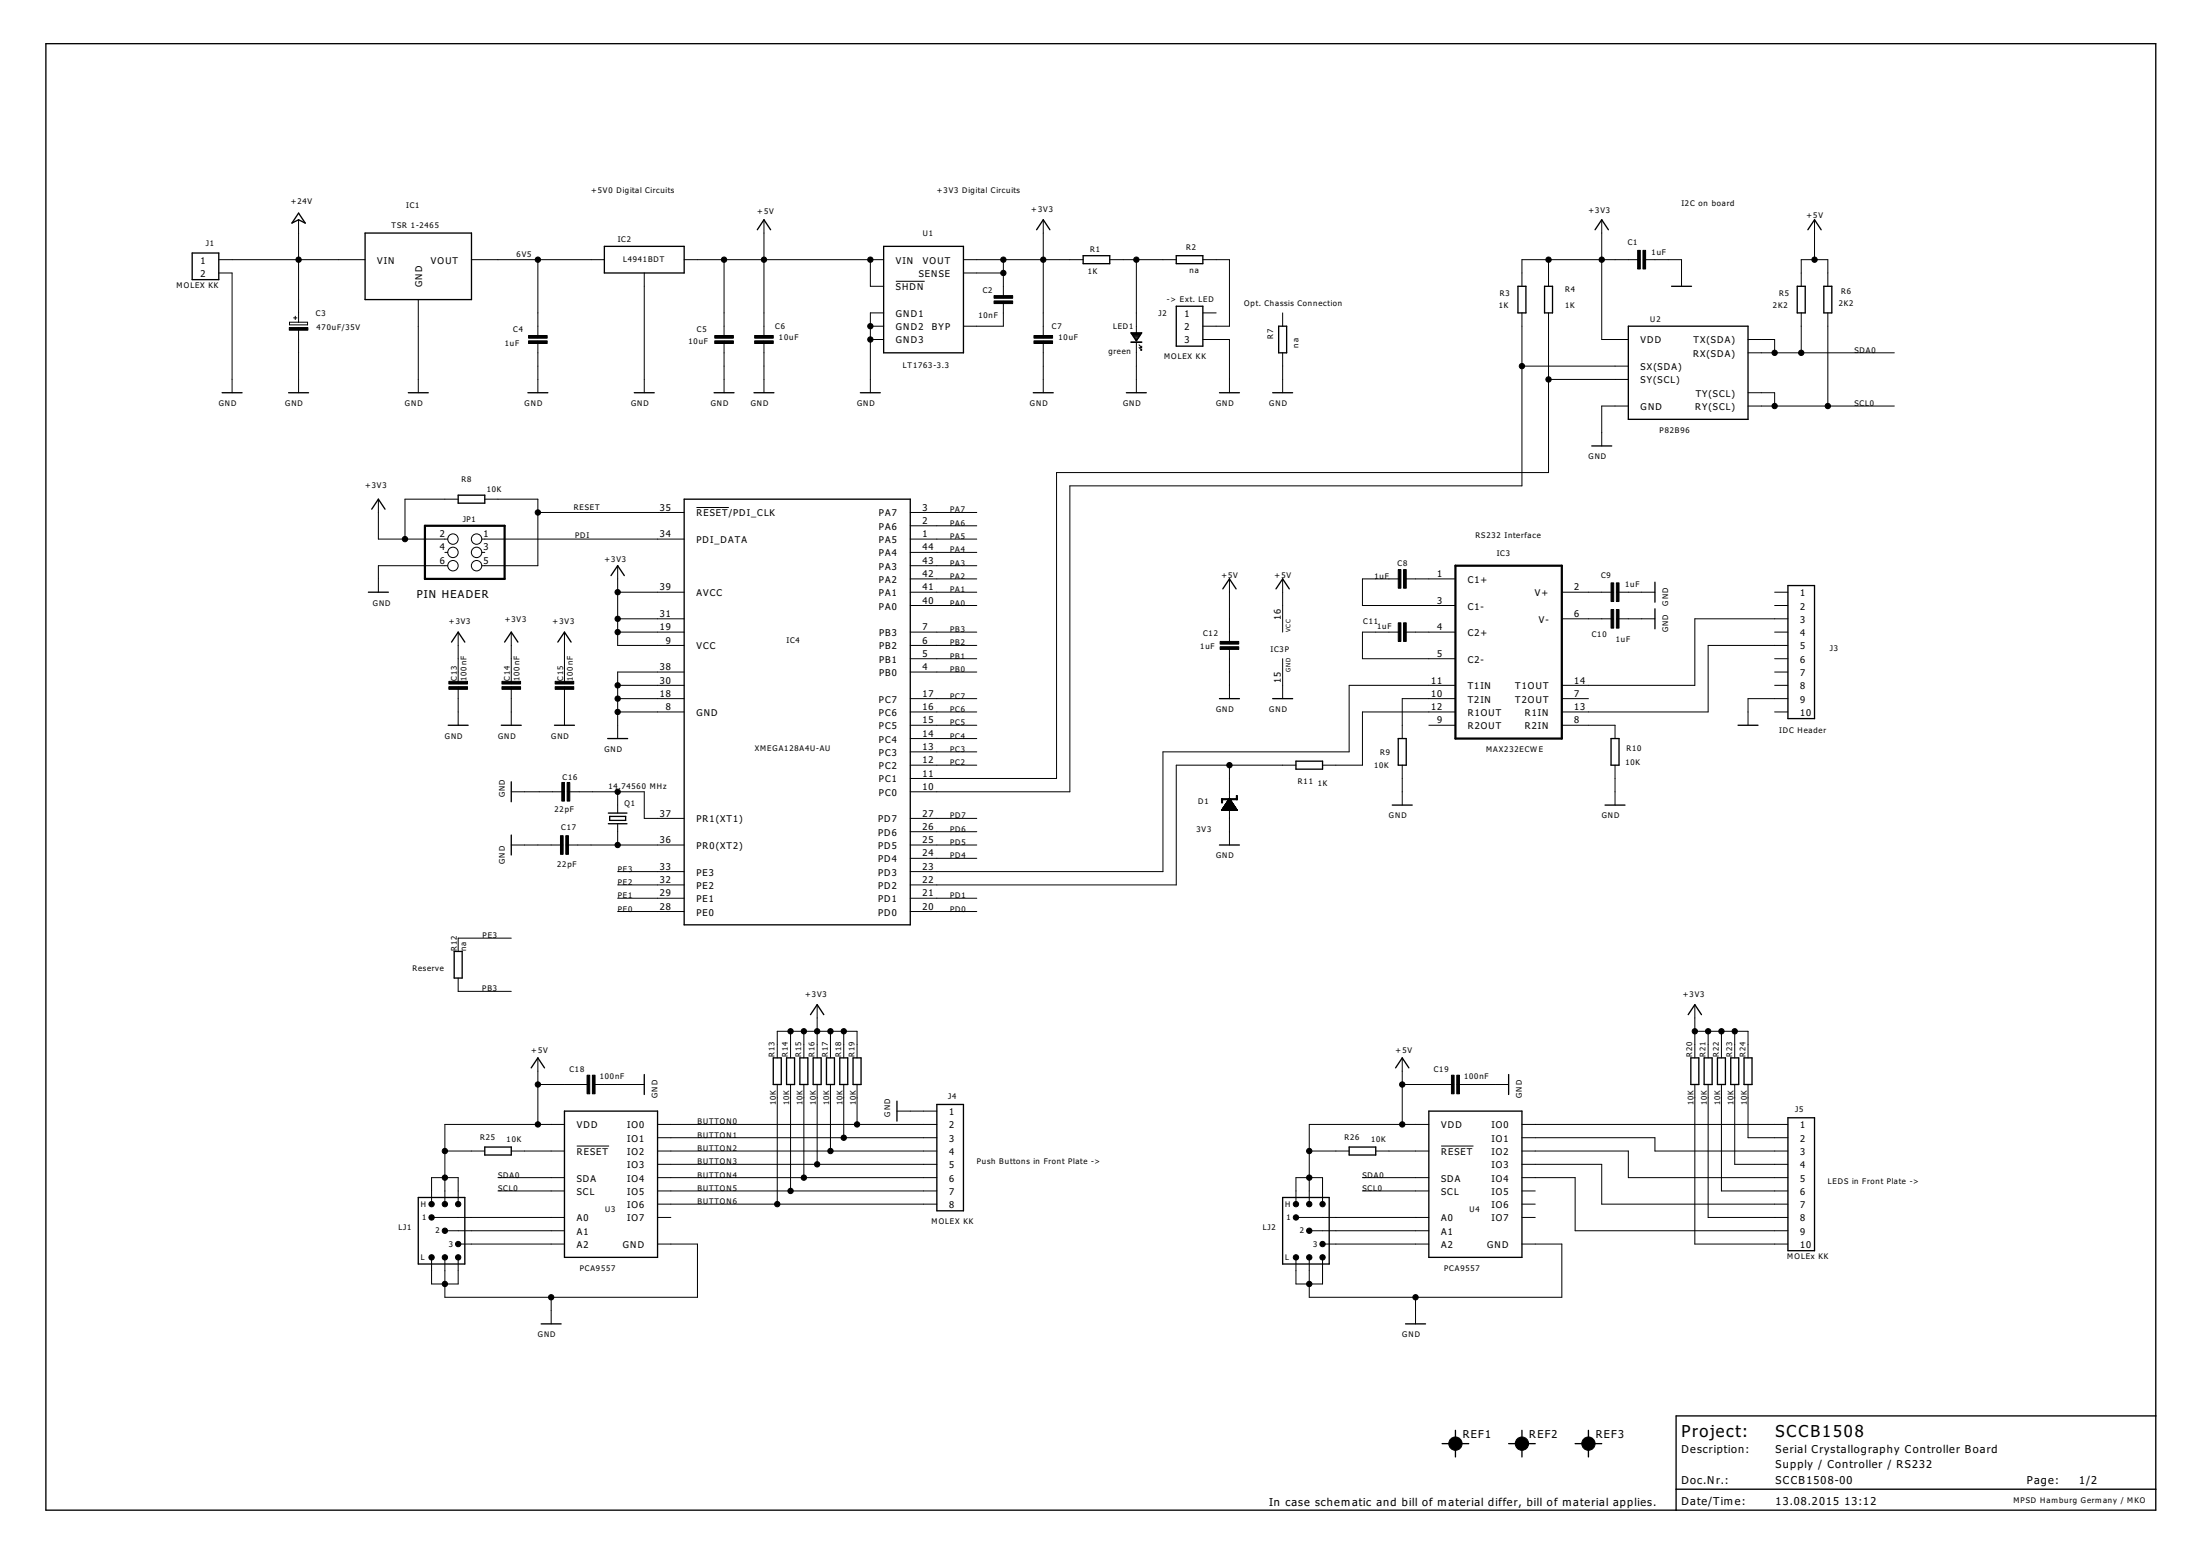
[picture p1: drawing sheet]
<svg xmlns="http://www.w3.org/2000/svg" width="420mm" height="297mm" viewBox="0 0 420 297" stroke-linecap="round" stroke-linejoin="round" font-family="sans-serif">
<g fill="none" stroke="#000" stroke-width=".19">
<path d="M41.8 49.6h27.9M41.8 52.1h2.5v22.9M57 42v19.5M79.9 57.2v17.8M90 49.6h25.4M102.7 49.6v14.9M123 52.1v22.9M130.7 49.6h38.1M138.3 49.6v14.9M145.9 42v22.5M166.2 49.6v5.1h2.6M168.8 59.7h-2.6v15.3"/>
<path d="M171.1 53.7h5.5M184 49.6h22.9M184 52.1h7.6M191.6 57.5v4.8h-7.6M191.6 49.6v7.3M199.2 42v22.5M211.9 49.6h12.7M217 49.6v14.1M229.7 49.6h5.1v12.7h-5.1M229.7 59.7h2.6M245 59.7v2.6M290.7 59.7v33.1h-86.4v58.4h-30.5"/>
<path d="M295.7 59.7v30.5h-93.9v58.4h-28M295.7 49.6v5.1M305.9 42v22.8h5.1M313.2 49.6h-22.5v5.1M313.8 49.6h7.3v5.1M344 54.7v-5.1h5.1v5.1M344 59.7v7.7M346.5 42v7.6M349.1 59.7v17.8M55.3 61.5h3.4v.5h-3.4zM56.1 60.7h.6M56.4 60.4v.6"/>
<path d="M57 62.6v12.4M102.7 65.1v9.9M138.3 65.1v9.9M145.9 65.1v9.9M166.2 62.3h2.6M166.2 64.8h2.6M199.2 65.1v9.9M217 65.4v9.6M217.5 65.8l.5 .5M217.5 66.3l.5 .5M217.8 66.3h.2M217.8 66.8h.2"/>
<path d="M218 66.1v.2M218 66.6v.2M229.7 64.8h5.1v10.2M245 67.4v7.6M290.7 69.9h20.3M295.7 72.4h15.3M311 77.5h-5.1v7.6M333.8 64.8h5.1v2.6M333.8 67.4h28M333.8 75h5.1v2.5M333.8 77.5h28M72.3 95.3v7.6h13.2"/>
<path d="M87.5 95.3h-10.2v7.6M92.6 95.3h10.1v12.7h-10.7M102.7 97.8h28M133 96.9h6.2M173.8 97.8h12.7M85 105.5h.5M85.5 108h-13.2v5.1M92 102.9h38.7M92 105.5h.6M118 113.1h12.7M118 118.1h12.7M118 108v15.2h12.7"/>
<path d="M173.8 110.5h12.7M173.8 115.6h12.7M173.8 113.1h12.7M173.8 102.9h12.7M173.8 105.5h12.7M173.8 108h12.7M173.8 100.4h12.7M234.8 110.5v12.4M245 110.5v10.2M267.5 110.5h-7.3v5.1h17.8M268.1 110.5h9.9M298.3 113.1h9.8"/>
<path d="M298.3 118.1h9.8M308.8 113.1h7.3M308.8 118.1h7.3M338.9 115.6h2.6M338.9 113.1h2.6M341.5 118.1h-17.8v12.7h-25.4M87.5 120.7v9.8M87.5 131.1v7.4M97.6 120.7v9.8M97.6 131.1v7.4M107.8 120.7v9.8M107.8 131.1v7.4"/>
<path d="M118 120.7h12.7M118 130.8h12.7M118 133.4h12.7M118 135.9h12.7M130.7 128.3h-12.7v12.7M173.8 120.7h12.7M173.8 125.8h12.7M173.8 133.4h12.7M173.8 135.9h12.7M173.8 138.5h12.7M173.8 123.2h12.7M173.8 128.3h12.7"/>
<path d="M234.8 123.5v9.9M245 125.8v7.6M267.5 120.7h-7.3v5.1h17.8M268.1 120.7h9.9M272.9 138.5h5.1M278 130.8h-20.3v12.7h-35.6v22.9h-48.3M278 133.4h-10.2v7.6M278 135.9h-17.8v10.2h-7.6M298.3 133.4h5.1M298.3 138.5h10.1v2.5M338.9 120.7h2.6M338.9 125.8h2.6"/>
<path d="M338.9 130.8h2.6M338.9 135.9h2.6M338.9 128.3h2.6M341.5 133.4h-7.7v5.1M341.5 123.2h-15.3v12.7h-27.9M97.6 151.2h10.1M108.4 151.2h14.6v5h7.7M118 151.2v4M118 157.2v4.1M173.8 146.1h12.7M173.8 156.2h12.7M173.8 158.8h12.7"/>
<path d="M173.8 141h12.7M173.8 143.5h12.7M233.3 154.6l3 .1M233.3 154.6h3M233.4 154.6h2.8M233.4 154.5h2.8M233.4 154.4h2.7M233.5 154.4h2.6M233.5 154.3h2.6M233.6 154.3h2.5M233.6 154.2h2.4M233.6 154.1h2.3"/>
<path d="M233.7 154.1h2.2M233.7 154h2.2M233.7 154h2.1M233.8 153.9h2M233.8 153.8h2M233.9 153.8h1.8M233.9 153.7h1.8M234 153.6h1.6M234.1 153.5h1.4M234.1 153.4l1.4 .1M234.1 153.4h1.4M234.1 153.4h1.3"/>
<path d="M234.2 153.3h1.2M234.2 153.2l1.2 .1M234.3 153.2h1M234.3 153.1h1M234.4 153.1h.8M234.4 153h.8M234.4 152.9l.8 .1M234.5 152.9h.6M234.5 152.8h.6M234.6 152.7l.4 .1M234.6 152.7h.4M234.6 152.7h.3"/>
<path d="M234.7 152.6h.2M234.7 152.5l.2 .1M234.7 152.5h.2M234.8 152.5h.1M234.8 152.4h.1M234.8 146.1v7M234.8 154.3v7M234.8 152.4l1.5 2.3h-3zM247.5 146.1h-22.9v22.8h-50.8M267.8 146.1v7.6M308.4 146.1v7.6M97.6 161.3h9.9"/>
<path d="M97.6 179.1h-10.1v2.5M108.1 161.3h22.6M118 174h12.7M118 171.5h12.7M118 168.9h12.7M118 166.4h12.7M173.8 174h12.7M173.8 171.5h12.7M173.8 161.3h12.7M173.8 163.9h12.7M87.5 186.7v2.6h10.1M151 196.9v5.1"/>
<path d="M153.5 196.9v5.1M156.1 191.8v10.2M158.6 196.9v5.1M161.1 196.9v5.1M323.7 196.9h10.1v5.1M323.7 191.8v10.2M326.2 196.9v5.1M328.8 196.9v5.1M331.3 196.9v5.1M85 219.7h7.6M97.6 219.7h10.2M102.7 202v12.7"/>
<path d="M102.7 207h9.9M107.8 214.7h-22.8v15.2M110.2 218.8h6.1M113.2 207h9.8M125.6 214.7h53.3M125.6 217.2h53.3M125.6 219.7h53.3M148.4 202v-5.1h15.3v5.1M148.4 207v22.9M151 207v20.4M153.5 207v17.8M156.1 207v15.3"/>
<path d="M158.6 207v12.7M161.1 207v10.2M163.7 207v7.7M171.3 212.1h7.6M250 219.7h7.7M262.7 219.7h10.2M267.8 202v12.7M267.8 207h9.8M272.9 214.7h-22.9v15.2M275.2 218.8h6.2M278.3 207h9.8M290.7 214.7h50.8"/>
<path d="M290.7 217.2h25.4v2.5h25.4M290.7 219.7h20.3v5.1h30.5M323.7 207v30.5h17.8M326.2 207v25.4h15.3M328.8 207v20.4h12.7M331.3 207v15.3h10.2M333.8 207v10.2h7.7M82.4 229.9v-5.1h5.1v5.1M82.4 232.4h25.4M85 234.9h22.8M87.5 237.5h20.3M95.1 224.8h12.7"/>
<path d="M95.1 227.4h12.7M125.6 222.3h53.3M125.6 224.8h53.3M125.6 227.4h53.3M125.6 229.9h53.3M125.6 232.4h2.5M125.6 237.5h7.6v10.1h-48.2v-7.6M247.5 229.9v-5.1h5.1v5.1M247.5 232.4h25.4M250 234.9h22.9M252.6 237.5h20.3M260.2 224.8h12.7"/>
<path d="M260.2 227.4h12.7M290.7 222.3h15.2v7.6h35.6M290.7 224.8h10.1v10.1h40.7M290.7 227.4h2.5M290.7 229.9h2.5M290.7 232.4h2.5M290.7 237.5h7.6v10.1h-48.3v-7.6M82.4 240v5.1h5.1v-5.1M105.3 247.6v5.1M247.5 240v5.1h5.1v-5.1M270.3 247.6v5.1"/>
<circle cx="86.5" cy="105.5" r=".99"/>
<circle cx="86.5" cy="108" r=".99"/>
<circle cx="86.5" cy="102.9" r=".99"/>
<circle cx="91" cy="102.9" r=".99"/>
<circle cx="91" cy="105.5" r=".99"/>
<circle cx="91" cy="108" r=".99"/>
</g>
<g fill="none" stroke="#000" stroke-width=".25">
<path d="M8.8 8.3h402.9v280h-402.9zM36.7 48.3h5.1v5.1h-5.1zM57 40.7l1.3 1.9-1.3-.6-1.2 .6zM69.7 44.5h20.3v12.7h-20.3zM115.4 47h15.3v5.1h-15.3zM144.6 43.9l1.3-1.9 1.3 1.9M168.8 47h15.2v20.4h-15.2zM198 43.9l1.2-1.9 1.3 1.9M206.9 48.8h5v1.5h-5zM224.6 48.8h5.1v1.5h-5.1zM224.6 58.5h5.1v7.6h-5.1zM289.9 54.7h1.5v5h-1.5z"/>
<path d="M295 54.7h1.5v5h-1.5zM304.6 43.9l1.3-1.9 1.3 1.9M319.2 54.7h3.8M343.2 54.7h1.6v5h-1.6zM345.3 43.9l1.2-1.9 1.3 1.9M348.3 54.7h1.5v5h-1.5zM42.4 75h3.8M55.1 75h3.8M78 75h3.8M100.8 75h3.8M121.1 75h3.8M136.4 75h3.8"/>
<path d="M144 75h3.8M164.3 75h3.8M197.3 75h3.8M215.1 75h3.8M216 63.5h2l-1 1.6zM216.1 63.6h1.9M216.2 63.9h1.6M216.4 64.1h1.3M216.5 64.3h1M216.7 64.5h.7M216.8 64.7h.4M217 65h.1"/>
<path d="M232.9 75h3.8M243.1 75h3.8M244.2 62.3h1.5v5.1h-1.5zM311 62.3h22.8v17.8h-22.8zM71 97.2l1.3-1.9 1.2 1.9M87.5 94.5h5.1v1.6h-5.1zM130.7 95.3h43.1v81.3h-43.1zM304 85.1h3.8M70.4 113.1h3.8M116.7 109.9l1.3-1.9 1.2 1.9M233.5 112.4l1.3-1.9 1.3 1.9M243.7 112.4l1.3-1.9 1.2 1.9"/>
<path d="M316.1 111.1v3.9M316.1 116.2v3.8M341.5 111.8h5v25.4h-5zM85.6 138.5h3.8M86.2 122.6l1.3-1.9 1.3 1.9M95.7 138.5h3.8M96.4 122.6l1.2-1.9 1.3 1.9M105.9 138.5h3.8M106.5 122.6l1.3-1.9 1.3 1.9M232.9 133.4h3.8M243.1 133.4h3.8M331.9 138.5h3.8"/>
<path d="M97.6 149.2v3.9M97.6 159.4v3.8M116.1 141h3.8M116.2 157.2h3.5M116.2 155.2h3.5M116.4 155.9h3.1v.7h-3.1zM247.5 145.3h5.1v1.5h-5.1zM265.9 153.7h3.8M267 141h1.6v5.1h-1.6zM306.5 153.7h3.8M307.7 141h1.5v5.1h-1.5zM232.9 161.3h3.8"/>
<path d="M86.7 181.6h1.6v5.1h-1.6zM154.8 193.7l1.3-1.9 1.2 1.9M322.4 193.7l1.3-1.9 1.3 1.9M92.6 219h5v1.5h-5zM101.5 203.9l1.2-1.9 1.3 1.9M107.8 212.1h17.8v27.9h-17.8zM123 205.1v3.8M147.7 202h1.5v5h-1.5zM150.2 202h1.5v5h-1.5zM152.8 202h1.5v5h-1.5zM155.3 202h1.5v5h-1.5zM157.8 202h1.6v5h-1.6z"/>
<path d="M160.4 202h1.5v5h-1.5zM162.9 202h1.5v5h-1.5zM171.3 210.2v3.8M178.9 210.8h5.1v20.3h-5.1zM257.7 219h5v1.5h-5zM266.5 203.9l1.3-1.9 1.3 1.9M272.9 212.1h17.8v27.9h-17.8zM288.1 205.1v3.8M322.9 202h1.5v5h-1.5zM325.5 202h1.5v5h-1.5zM328 202h1.5v5h-1.5zM330.5 202h1.6v5h-1.6z"/>
<path d="M333.1 202h1.5v5h-1.5zM341.5 213.4h5v25.4h-5zM79.9 228.6h8.9v12.7h-8.9zM245 228.6h8.9v12.7h-8.9zM103.4 252.7h3.8M268.4 252.7h3.8M275.4 275.6h5.1M278 273v5.1M288.1 275.6h5.1M290.7 273v5.1M300.8 275.6h5.1M303.4 273v5.1"/>
<path d="M411.7 270.3h-91.6v18M320.1 284.3h91.6"/>
</g>
<path d="M81.2 100.4h15.2v10.1h-15.2zM278 108h20.3v33h-20.3z" fill="none" stroke="#000" stroke-width=".42"/>
<g fill="#000" stroke="#000" stroke-width=".19">
<path d="M189.8 57.4h3.6v.6h-3.6zM189.8 56.4h3.6v.5h-3.6zM312.8 47.8h.5v3.6h-.5zM313.8 47.8h.5v3.6h-.5zM55.2 62.5h3.6v.5h-3.6zM100.9 65.1h3.6v.5h-3.6zM100.9 64.1h3.6v.5h-3.6zM136.5 65.1h3.6v.5h-3.6zM136.5 64.1h3.6v.5h-3.6zM144.1 65.1h3.6v.5h-3.6zM144.1 64.1h3.6v.5h-3.6zM197.5 65.1h3.5v.5h-3.5z"/>
<path d="M197.5 64.1h3.5v.5h-3.5zM267 118.9h.5v3.5h-.5zM267 108.7h.5v3.6h-.5zM268.1 118.9h.5v3.5h-.5zM268.1 108.7h.5v3.6h-.5zM307.7 111.3h.5v3.5h-.5zM307.7 116.4h.5v3.5h-.5zM308.7 111.3h.5v3.5h-.5zM308.7 116.4h.5v3.5h-.5zM85.7 131.1h3.6v.5h-3.6zM85.7 130.1h3.6v.5h-3.6zM95.9 131.1h3.5v.5h-3.5z"/>
<path d="M95.9 130.1h3.5v.5h-3.5zM106 131.1h3.6v.5h-3.6zM106 130.1h3.6v.5h-3.6zM233 123.5h3.6v.5h-3.6zM233 122.4h3.6v.6h-3.6zM107 159.5h.5v3.6h-.5zM107.3 149.4h.5v3.5h-.5zM108.1 159.5h.5v3.6h-.5zM108.3 149.4h.5v3.5h-.5zM233.3 152.5h3v.2h-3zM233.3 152.5h.2v.8h-.2zM236.1 151.9h.2v.8h-.2z"/>
<path d="M112.1 205.3h.5v3.5h-.5zM113.1 205.3h.5v3.5h-.5zM277.2 205.3h.5v3.5h-.5zM278.2 205.3h.5v3.5h-.5z"/>
</g>
<g fill="#000" stroke="#000" stroke-width=".19">
<circle cx="57" cy="49.6" r=".51"/>
<circle cx="102.7" cy="49.6" r=".51"/>
<circle cx="138.3" cy="49.6" r=".51"/>
<circle cx="145.9" cy="49.6" r=".51"/>
<circle cx="166.2" cy="49.6" r=".51"/>
<circle cx="191.6" cy="52.1" r=".51"/>
<circle cx="191.6" cy="49.6" r=".51"/>
<circle cx="199.2" cy="49.6" r=".51"/>
<circle cx="217" cy="49.6" r=".51"/>
<circle cx="295.7" cy="49.6" r=".51"/>
<circle cx="305.9" cy="49.6" r=".51"/>
<circle cx="346.5" cy="49.6" r=".51"/>
<circle cx="166.2" cy="62.3" r=".51"/>
<circle cx="166.2" cy="64.8" r=".51"/>
<circle cx="290.7" cy="69.9" r=".51"/>
<circle cx="295.7" cy="72.4" r=".51"/>
<circle cx="338.9" cy="67.4" r=".51"/>
<circle cx="338.9" cy="77.5" r=".51"/>
<circle cx="344" cy="67.4" r=".51"/>
<circle cx="349.1" cy="77.5" r=".51"/>
<circle cx="102.7" cy="97.8" r=".51"/>
<circle cx="77.3" cy="102.9" r=".51"/>
<circle cx="118" cy="118.1" r=".51"/>
<circle cx="118" cy="113.1" r=".51"/>
<circle cx="118" cy="135.9" r=".51"/>
<circle cx="118" cy="120.7" r=".51"/>
<circle cx="118" cy="130.8" r=".51"/>
<circle cx="118" cy="133.4" r=".51"/>
<circle cx="118" cy="151.2" r=".51"/>
<circle cx="234.8" cy="146.1" r=".51"/>
<circle cx="118" cy="161.3" r=".51"/>
<circle cx="151" cy="196.9" r=".51"/>
<circle cx="153.5" cy="196.9" r=".51"/>
<circle cx="156.1" cy="196.9" r=".51"/>
<circle cx="158.6" cy="196.9" r=".51"/>
<circle cx="161.1" cy="196.9" r=".51"/>
<circle cx="323.7" cy="196.9" r=".51"/>
<circle cx="326.2" cy="196.9" r=".51"/>
<circle cx="328.8" cy="196.9" r=".51"/>
<circle cx="331.3" cy="196.9" r=".51"/>
<circle cx="85" cy="219.7" r=".51"/>
<circle cx="102.7" cy="207" r=".51"/>
<circle cx="102.7" cy="214.7" r=".51"/>
<circle cx="158.6" cy="219.7" r=".51"/>
<circle cx="161.1" cy="217.2" r=".51"/>
<circle cx="163.7" cy="214.7" r=".51"/>
<circle cx="250" cy="219.7" r=".51"/>
<circle cx="267.8" cy="207" r=".51"/>
<circle cx="267.8" cy="214.7" r=".51"/>
<circle cx="82.4" cy="229.9" r=".51"/>
<circle cx="82.4" cy="232.4" r=".51"/>
<circle cx="85" cy="224.8" r=".51"/>
<circle cx="85" cy="234.9" r=".51"/>
<circle cx="85" cy="229.9" r=".51"/>
<circle cx="87.5" cy="229.9" r=".51"/>
<circle cx="87.5" cy="237.5" r=".51"/>
<circle cx="148.4" cy="229.9" r=".51"/>
<circle cx="151" cy="227.4" r=".51"/>
<circle cx="153.5" cy="224.8" r=".51"/>
<circle cx="156.1" cy="222.3" r=".51"/>
<circle cx="247.5" cy="229.9" r=".51"/>
<circle cx="247.5" cy="232.4" r=".51"/>
<circle cx="250" cy="224.8" r=".51"/>
<circle cx="250" cy="234.9" r=".51"/>
<circle cx="250" cy="229.9" r=".51"/>
<circle cx="252.6" cy="237.5" r=".51"/>
<circle cx="252.6" cy="229.9" r=".51"/>
<circle cx="82.4" cy="240" r=".51"/>
<circle cx="85" cy="240" r=".51"/>
<circle cx="85" cy="245.1" r=".51"/>
<circle cx="87.5" cy="240" r=".51"/>
<circle cx="105.3" cy="247.6" r=".51"/>
<circle cx="247.5" cy="240" r=".51"/>
<circle cx="250" cy="245.1" r=".51"/>
<circle cx="250" cy="240" r=".51"/>
<circle cx="252.6" cy="240" r=".51"/>
<circle cx="270.3" cy="247.6" r=".51"/>
<circle cx="278" cy="275.6" r="1.27"/>
<circle cx="290.7" cy="275.6" r="1.27"/>
<circle cx="303.4" cy="275.6" r="1.27"/>
</g>
<path d="M216 65.3h2" fill="none" stroke="#000" stroke-width=".32"/>
<g font-size="3.8">
<text x="321.1" y="274.3">Project:</text>
<text x="339.1" y="274.3">SCCB1508</text>
</g>
<g font-size="2.5">
<text x="79.6" y="114.1">PIN HEADER</text>
<text x="279.4" y="274.6">REF1</text>
<text x="292.1" y="274.6">REF2</text>
<text x="304.8" y="274.6">REF3</text>
<text x="321.1" y="277.3">Description:</text>
<text x="339.1" y="280.3">Supply / Controller / RS232</text>
<text x="339.1" y="277.3">Serial Crystallography Controller Board</text>
<text x="242.4" y="287.5">In case schematic and bill of material differ, bill of material applies.</text>
<text x="321.1" y="287.3">Date/Time:</text>
<text x="321.1" y="283.3">Doc.Nr.:</text>
<text x="339.1" y="287.3">13.08.2015</text>
<text x="339.1" y="283.3">SCCB1508-00</text>
<text x="352.2" y="287.3">13:12</text>
<text x="387.1" y="283.3">Page:</text>
<text x="397.1" y="283.3">1/2</text>
</g>
<g font-size="2.1">
<text x="38.3" y="50.3">1</text>
<text x="38.3" y="52.9">2</text>
<text x="72.1" y="50.3">VIN</text>
<text x="82.3" y="50.3">VOUT</text>
<text x="171.1" y="50.3">VIN</text>
<text x="175.5" y="52.9">SENSE</text>
<text x="176.2" y="50.3">VOUT</text>
<text x="80.6" y="54.9" transform="rotate(-90 80.6 54.9)">GND</text>
<text x="171.1" y="55.4">SHDN</text>
<text x="171.1" y="63">GND2</text>
<text x="171.1" y="60.5">GND1</text>
<text x="171.1" y="65.6">GND3</text>
<text x="178" y="63">BYP</text>
<text x="226.2" y="60.5">1</text>
<text x="226.2" y="63">2</text>
<text x="226.2" y="65.6">3</text>
<text x="313.3" y="65.6">VDD</text>
<text x="323.4" y="65.6">TX(SDA)</text>
<text x="313.3" y="70.7">SX(SDA)</text>
<text x="323.3" y="68.1">RX(SDA)</text>
<text x="313.3" y="73.2">SY(SCL)</text>
<text x="323.8" y="75.7">TY(SCL)</text>
<text x="313.3" y="78.3">GND</text>
<text x="323.8" y="78.3">RY(SCL)</text>
<text x="126" y="97.5">35</text>
<text x="133" y="98.6">RESET/PDI_CLK</text>
<text x="167.9" y="101.1">PA6</text>
<text x="167.9" y="98.6">PA7</text>
<text x="176.2" y="100">2</text>
<text x="176.2" y="97.5">3</text>
<text x="84" y="102.5">2</text>
<text x="84" y="105.1">4</text>
<text x="84" y="107.6">6</text>
<text x="92.4" y="102.5">1</text>
<text x="92.4" y="105.1">3</text>
<text x="92.4" y="107.6">5</text>
<text x="126" y="102.5">34</text>
<text x="133" y="103.7">PDI_DATA</text>
<text x="167.9" y="103.7">PA5</text>
<text x="167.9" y="106.2">PA4</text>
<text x="176.2" y="102.5">1</text>
<text x="176.2" y="105.1">44</text>
<text x="176.2" y="107.6">43</text>
<text x="126" y="112.7">39</text>
<text x="133" y="113.8">AVCC</text>
<text x="167.9" y="108.7">PA3</text>
<text x="167.9" y="111.3">PA2</text>
<text x="167.9" y="113.8">PA1</text>
<text x="176.2" y="110.2">42</text>
<text x="176.2" y="112.7">41</text>
<text x="274.5" y="110.2">1</text>
<text x="280.3" y="111.3">C1+</text>
<text x="293.1" y="113.8">V+</text>
<text x="300.6" y="112.7">2</text>
<text x="343.8" y="113.8">1</text>
<text x="126" y="117.8">31</text>
<text x="167.9" y="116.4">PA0</text>
<text x="176.2" y="115.2">40</text>
<text x="244.6" y="118.3" transform="rotate(-90 244.6 118.3)">16</text>
<text x="274.5" y="115.2">3</text>
<text x="280.3" y="116.4">C1-</text>
<text x="293.9" y="118.9">V-</text>
<text x="300.6" y="117.8">6</text>
<text x="343.8" y="116.4">2</text>
<text x="343.8" y="118.9">3</text>
<text x="126" y="120.3">19</text>
<text x="127.2" y="122.9">9</text>
<text x="133" y="124">VCC</text>
<text x="167.9" y="121.4">PB3</text>
<text x="167.9" y="124">PB2</text>
<text x="176.2" y="120.3">7</text>
<text x="176.2" y="122.9">6</text>
<text x="176.2" y="125.4">5</text>
<text x="274.5" y="120.3">4</text>
<text x="274.5" y="125.4">5</text>
<text x="280.3" y="121.4">C2+</text>
<text x="343.8" y="121.4">4</text>
<text x="343.8" y="124">5</text>
<text x="126" y="127.9">38</text>
<text x="126" y="130.5">30</text>
<text x="167.9" y="126.5">PB1</text>
<text x="167.9" y="129.1">PB0</text>
<text x="176.2" y="127.9">4</text>
<text x="244.6" y="130.4" transform="rotate(-90 244.6 130.4)">15</text>
<text x="273.3" y="130.5">11</text>
<text x="280.3" y="126.5">C2-</text>
<text x="280.3" y="131.6">T1IN</text>
<text x="289.4" y="131.6">T1OUT</text>
<text x="300.6" y="130.5">14</text>
<text x="343.8" y="126.5">6</text>
<text x="343.8" y="129.1">7</text>
<text x="343.8" y="131.6">8</text>
<text x="126" y="133">18</text>
<text x="127.2" y="135.6">8</text>
<text x="133" y="136.7">GND</text>
<text x="167.9" y="134.1">PC7</text>
<text x="167.9" y="136.7">PC6</text>
<text x="176.2" y="133">17</text>
<text x="176.2" y="135.6">16</text>
<text x="273.3" y="133">10</text>
<text x="273.3" y="135.6">12</text>
<text x="280.3" y="134.1">T2IN</text>
<text x="280.3" y="136.7">R1OUT</text>
<text x="289.4" y="134.1">T2OUT</text>
<text x="291.2" y="136.7">R1IN</text>
<text x="300.6" y="133">7</text>
<text x="300.6" y="135.6">13</text>
<text x="343.8" y="134.1">9</text>
<text x="343.8" y="136.7">10</text>
<text x="167.9" y="139.2">PC5</text>
<text x="167.9" y="141.8">PC4</text>
<text x="176.2" y="138.1">15</text>
<text x="176.2" y="140.6">14</text>
<text x="176.2" y="143.2">13</text>
<text x="274.5" y="138.1">9</text>
<text x="280.3" y="139.2">R2OUT</text>
<text x="291.2" y="139.2">R2IN</text>
<text x="300.6" y="138.1">8</text>
<text x="167.9" y="144.3">PC3</text>
<text x="167.9" y="146.8">PC2</text>
<text x="167.9" y="149.4">PC1</text>
<text x="176.2" y="145.7">12</text>
<text x="176.2" y="148.3">11</text>
<text x="126" y="155.9">37</text>
<text x="167.9" y="151.9">PC0</text>
<text x="176.2" y="155.9">27</text>
<text x="176.2" y="150.8">10</text>
<text x="126" y="161">36</text>
<text x="133" y="157">PR1(XT1)</text>
<text x="167.7" y="157">PD7</text>
<text x="167.7" y="159.5">PD6</text>
<text x="176.2" y="158.4">26</text>
<text x="176.2" y="161">25</text>
<text x="126" y="166">33</text>
<text x="133" y="167.2">PE3</text>
<text x="133" y="162.1">PR0(XT2)</text>
<text x="167.7" y="162.1">PD5</text>
<text x="167.7" y="164.6">PD4</text>
<text x="167.7" y="167.2">PD3</text>
<text x="176.2" y="163.5">24</text>
<text x="176.2" y="166">23</text>
<text x="126" y="173.7">28</text>
<text x="126" y="171.1">29</text>
<text x="126" y="168.6">32</text>
<text x="133" y="172.2">PE1</text>
<text x="133" y="169.7">PE2</text>
<text x="167.7" y="169.7">PD2</text>
<text x="167.7" y="172.2">PD1</text>
<text x="176.2" y="168.6">22</text>
<text x="176.2" y="171.1">21</text>
<text x="176.2" y="173.7">20</text>
<text x="133" y="174.8">PE0</text>
<text x="167.7" y="174.8">PD0</text>
<text x="110.1" y="215.4">VDD</text>
<text x="119.8" y="215.4">IO0</text>
<text x="181.3" y="212.9">1</text>
<text x="181.3" y="215.4">2</text>
<text x="275.2" y="215.4">VDD</text>
<text x="284.9" y="215.4">IO0</text>
<text x="343.8" y="215.4">1</text>
<text x="110.1" y="220.5">RESET</text>
<text x="119.8" y="217.9">IO1</text>
<text x="119.8" y="220.5">IO2</text>
<text x="181.3" y="217.9">3</text>
<text x="181.3" y="220.5">4</text>
<text x="275.2" y="220.5">RESET</text>
<text x="284.9" y="217.9">IO1</text>
<text x="284.9" y="220.5">IO2</text>
<text x="343.8" y="217.9">2</text>
<text x="343.8" y="220.5">3</text>
<text x="110.1" y="225.6">SDA</text>
<text x="119.8" y="223">IO3</text>
<text x="119.8" y="225.6">IO4</text>
<text x="181.3" y="223">5</text>
<text x="181.3" y="225.6">6</text>
<text x="275.2" y="225.6">SDA</text>
<text x="284.9" y="223">IO3</text>
<text x="284.9" y="225.6">IO4</text>
<text x="343.8" y="223">4</text>
<text x="343.8" y="225.6">5</text>
<text x="110.1" y="233.2">A0</text>
<text x="110.1" y="228.1">SCL</text>
<text x="119.8" y="228.1">IO5</text>
<text x="119.8" y="230.6">IO6</text>
<text x="119.8" y="233.2">IO7</text>
<text x="181.3" y="228.1">7</text>
<text x="181.3" y="230.6">8</text>
<text x="275.2" y="233.2">A0</text>
<text x="275.2" y="228.1">SCL</text>
<text x="284.9" y="228.1">IO5</text>
<text x="284.9" y="230.6">IO6</text>
<text x="284.9" y="233.2">IO7</text>
<text x="343.8" y="228.1">6</text>
<text x="343.8" y="230.6">7</text>
<text x="343.8" y="233.2">8</text>
<text x="110.1" y="235.7">A1</text>
<text x="110.1" y="238.3">A2</text>
<text x="119" y="238.3">GND</text>
<text x="275.2" y="235.7">A1</text>
<text x="275.2" y="238.3">A2</text>
<text x="284" y="238.3">GND</text>
<text x="343.8" y="235.7">9</text>
<text x="343.8" y="238.3">10</text>
</g>
<g font-size="1.8">
<text x="55.5" y="38.9">+24V</text>
<text x="77.6" y="39.7">IC1</text>
<text x="112.9" y="36.9">+5V0 Digital Circuits</text>
<text x="144.6" y="40.9">+5V</text>
<text x="178.9" y="36.9">+3V3 Digital Circuits</text>
<text x="197" y="40.4">+3V3</text>
<text x="303.4" y="40.7">+3V3</text>
<text x="321.1" y="39.4">I2C on board</text>
<text x="345" y="41.7">+5V</text>
<text x="39.3" y="47">J1</text>
<text x="74.8" y="43.5">TSR 1-2465</text>
<text x="118" y="46.3">IC2</text>
<text x="176.3" y="45.1">U1</text>
<text x="226.5" y="47.8">R2</text>
<text x="310.9" y="46.8">C1</text>
<text x="98.7" y="49.1">6V5</text>
<text x="119" y="50.1">L4941BDT</text>
<text x="207.8" y="52.4">1K</text>
<text x="208.2" y="48">R1</text>
<text x="227.2" y="52.1">na</text>
<text x="315.4" y="48.6">1uF</text>
<text x="33.7" y="54.9">MOLEX KK</text>
<text x="187.7" y="55.9">C2</text>
<text x="222.9" y="57.7">-&gt; Ext. LED</text>
<text x="237.6" y="58.5">Opt. Chassis Connection</text>
<text x="286.2" y="58.7">1K</text>
<text x="286.4" y="56.4">R3</text>
<text x="298.9" y="58.7">1K</text>
<text x="298.9" y="55.7">R4</text>
<text x="338.6" y="58.7">2K2</text>
<text x="339.8" y="56.4">R5</text>
<text x="351.2" y="58.5">2K2</text>
<text x="351.6" y="56.2">R6</text>
<text x="60.3" y="60.2">C3</text>
<text x="60.4" y="63">470uF/35V</text>
<text x="98" y="63.3">C4</text>
<text x="131.5" y="65.8">10uF</text>
<text x="133.1" y="63.3">C5</text>
<text x="148.1" y="62.8">C6</text>
<text x="148.8" y="65">10uF</text>
<text x="186.9" y="60.7">10nF</text>
<text x="200.9" y="62.8">C7</text>
<text x="202.2" y="64.9">10uF</text>
<text x="212.6" y="62.8">LED1</text>
<text x="221.3" y="60.2">J2</text>
<text x="243.2" y="64.7" transform="rotate(-90 243.2 64.7)">R7</text>
<text x="315.2" y="61.4">U2</text>
<text x="96.4" y="66">1uF</text>
<text x="172.4" y="70.3">LT1763-3.3</text>
<text x="211.7" y="67.6">green</text>
<text x="222.3" y="68.6">MOLEX KK</text>
<text x="248" y="66.4" transform="rotate(-90 248 66.4)">na</text>
<text x="354.2" y="67.3">SDA0</text>
<text x="41.8" y="77.5">GND</text>
<text x="54.5" y="77.5">GND</text>
<text x="77.3" y="77.5">GND</text>
<text x="100.2" y="77.5">GND</text>
<text x="120.5" y="77.5">GND</text>
<text x="135.7" y="77.5">GND</text>
<text x="143.4" y="77.5">GND</text>
<text x="163.7" y="77.5">GND</text>
<text x="196.7" y="77.5">GND</text>
<text x="214.5" y="77.5">GND</text>
<text x="232.3" y="77.5">GND</text>
<text x="242.4" y="77.5">GND</text>
<text x="354.2" y="77.5">SCL0</text>
<text x="317" y="82.7">P82B96</text>
<text x="303.4" y="87.7">GND</text>
<text x="69.7" y="93.3">+3V3</text>
<text x="88.1" y="92">R8</text>
<text x="93" y="94">10K</text>
<text x="88.4" y="99.7">JP1</text>
<text x="109.6" y="97.3">RESET</text>
<text x="181.5" y="100.4">PA6</text>
<text x="181.5" y="97.8">PA7</text>
<text x="109.8" y="102.6">PDI</text>
<text x="115.5" y="107.2">+3V3</text>
<text x="181.5" y="108">PA3</text>
<text x="181.5" y="105.4">PA4</text>
<text x="181.5" y="102.9">PA5</text>
<text x="266.9" y="108">C8</text>
<text x="281.8" y="102.6">RS232 Interface</text>
<text x="285.8" y="106.1">IC3</text>
<text x="181.5" y="113.1">PA1</text>
<text x="181.5" y="110.5">PA2</text>
<text x="233.3" y="110.3">+5V</text>
<text x="243.4" y="110.3">+5V</text>
<text x="262.5" y="110.5">1uF</text>
<text x="305.8" y="110.3">C9</text>
<text x="310.4" y="112.1">1uF</text>
<text x="71.2" y="115.6">GND</text>
<text x="85.7" y="119.2">+3V3</text>
<text x="96.4" y="118.6">+3V3</text>
<text x="105.5" y="119.2">+3V3</text>
<text x="181.5" y="115.6">PA0</text>
<text x="260.4" y="119.2">C11</text>
<text x="318.6" y="115.6" transform="rotate(-90 318.6 115.6)">GND</text>
<text x="150.2" y="122.7">IC4</text>
<text x="181.5" y="120.7">PB3</text>
<text x="181.5" y="123.2">PB2</text>
<text x="181.5" y="125.8">PB1</text>
<text x="229.2" y="123.9">1uF</text>
<text x="229.8" y="121.4">C12</text>
<text x="242.7" y="124.5">IC3P</text>
<text x="263" y="120.1">1uF</text>
<text x="304" y="121.7">C10</text>
<text x="308.6" y="122.5">1uF</text>
<text x="318.6" y="120.7" transform="rotate(-90 318.6 120.7)">GND</text>
<text x="349.5" y="124.2">J3</text>
<text x="87.2" y="129.9" transform="rotate(-90 87.2 129.9)">C13</text>
<text x="89.1" y="129.9" transform="rotate(-90 89.1 129.9)">100nF</text>
<text x="97.4" y="129.9" transform="rotate(-90 97.4 129.9)">C14</text>
<text x="99.2" y="129.9" transform="rotate(-90 99.2 129.9)">100nF</text>
<text x="107.6" y="129.9" transform="rotate(-90 107.6 129.9)">C15</text>
<text x="109.4" y="129.9" transform="rotate(-90 109.4 129.9)">100nF</text>
<text x="181.5" y="128.3">PB0</text>
<text x="181.5" y="133.4">PC7</text>
<text x="181.5" y="135.9">PC6</text>
<text x="232.3" y="135.9">GND</text>
<text x="242.4" y="135.9">GND</text>
<text x="85" y="141">GND</text>
<text x="95.1" y="141">GND</text>
<text x="105.3" y="141">GND</text>
<text x="115.4" y="143.5">GND</text>
<text x="144.1" y="143.3">XMEGA128A4U-AU</text>
<text x="181.5" y="138.5">PC5</text>
<text x="181.5" y="141">PC4</text>
<text x="181.5" y="143.5">PC3</text>
<text x="283.8" y="143.5">MAX232ECWE</text>
<text x="310.6" y="143.3">R10</text>
<text x="339.8" y="140">IDC Header</text>
<text x="107.4" y="148.9">C16</text>
<text x="181.5" y="146.1">PC2</text>
<text x="247.9" y="149.6">R11</text>
<text x="262.4" y="146.6">10K</text>
<text x="263.6" y="144">R9</text>
<text x="310.4" y="146.1">10K</text>
<text x="96.4" y="152.2" transform="rotate(-90 96.4 152.2)">GND</text>
<text x="105.9" y="155">22pF</text>
<text x="116.2" y="150.6">14.74560 MHz</text>
<text x="119.2" y="153.9">Q1</text>
<text x="228.8" y="153.4">D1</text>
<text x="251.7" y="150.1">1K</text>
<text x="107.2" y="158.5">C17</text>
<text x="181.5" y="156.2">PD7</text>
<text x="181.5" y="158.8">PD6</text>
<text x="181.5" y="161.3">PD5</text>
<text x="228.5" y="158.8">3V3</text>
<text x="265.3" y="156.2">GND</text>
<text x="305.9" y="156.2">GND</text>
<text x="96.4" y="164.9" transform="rotate(-90 96.4 164.9)">GND</text>
<text x="106.4" y="165.4">22pF</text>
<text x="118" y="166.4">PE3</text>
<text x="181.5" y="163.9">PD4</text>
<text x="232.3" y="163.9">GND</text>
<text x="118" y="168.9">PE2</text>
<text x="118" y="171.5">PE1</text>
<text x="181.5" y="171.5">PD1</text>
<text x="92.2" y="179.1">PE3</text>
<text x="118" y="174">PE0</text>
<text x="181.5" y="174">PD0</text>
<text x="78.8" y="185.4">Reserve</text>
<text x="87.2" y="181.5" transform="rotate(-90 87.2 181.5)">R12</text>
<text x="89" y="181.5" transform="rotate(-90 89 181.5)">na</text>
<text x="92.1" y="189.2">PB3</text>
<text x="153.8" y="190.3">+3V3</text>
<text x="321.4" y="190.3">+3V3</text>
<text x="101.5" y="200.9">+5V</text>
<text x="147.9" y="201.8" transform="rotate(-90 147.9 201.8)">R13</text>
<text x="150.5" y="201.8" transform="rotate(-90 150.5 201.8)">R14</text>
<text x="153" y="201.8" transform="rotate(-90 153 201.8)">R15</text>
<text x="155.6" y="201.8" transform="rotate(-90 155.6 201.8)">R16</text>
<text x="158.1" y="201.8" transform="rotate(-90 158.1 201.8)">R17</text>
<text x="160.6" y="201.8" transform="rotate(-90 160.6 201.8)">R18</text>
<text x="163.2" y="201.8" transform="rotate(-90 163.2 201.8)">R19</text>
<text x="266.5" y="200.9">+5V</text>
<text x="323.2" y="201.8" transform="rotate(-90 323.2 201.8)">R20</text>
<text x="325.7" y="201.8" transform="rotate(-90 325.7 201.8)">R21</text>
<text x="328.3" y="201.8" transform="rotate(-90 328.3 201.8)">R22</text>
<text x="330.8" y="201.8" transform="rotate(-90 330.8 201.8)">R23</text>
<text x="333.3" y="201.8" transform="rotate(-90 333.3 201.8)">R24</text>
<text x="108.7" y="204.7">C18</text>
<text x="114.5" y="206.1">100nF</text>
<text x="125.6" y="209.6" transform="rotate(-90 125.6 209.6)">GND</text>
<text x="181.1" y="209.8">J4</text>
<text x="273.8" y="204.7">C19</text>
<text x="279.6" y="206.1">100nF</text>
<text x="290.7" y="209.6" transform="rotate(-90 290.7 209.6)">GND</text>
<text x="133.2" y="214.6">BUTTON0</text>
<text x="148.2" y="210.9" transform="rotate(-90 148.2 210.9)">10K</text>
<text x="150.7" y="210.9" transform="rotate(-90 150.7 210.9)">10K</text>
<text x="153.3" y="210.9" transform="rotate(-90 153.3 210.9)">10K</text>
<text x="155.8" y="210.9" transform="rotate(-90 155.8 210.9)">10K</text>
<text x="158.4" y="210.9" transform="rotate(-90 158.4 210.9)">10K</text>
<text x="160.9" y="210.9" transform="rotate(-90 160.9 210.9)">10K</text>
<text x="163.4" y="210.9" transform="rotate(-90 163.4 210.9)">10K</text>
<text x="170" y="213.1" transform="rotate(-90 170 213.1)">GND</text>
<text x="323.4" y="210.9" transform="rotate(-90 323.4 210.9)">10K</text>
<text x="326" y="210.9" transform="rotate(-90 326 210.9)">10K</text>
<text x="328.5" y="210.9" transform="rotate(-90 328.5 210.9)">10K</text>
<text x="331" y="210.9" transform="rotate(-90 331 210.9)">10K</text>
<text x="333.6" y="210.9" transform="rotate(-90 333.6 210.9)">10K</text>
<text x="342.9" y="212.4">J5</text>
<text x="91.7" y="217.7">R25</text>
<text x="96.8" y="217.9">10K</text>
<text x="133.2" y="217.2">BUTTON1</text>
<text x="133.2" y="219.7">BUTTON2</text>
<text x="256.8" y="217.7">R26</text>
<text x="261.8" y="217.9">10K</text>
<text x="95.1" y="224.8">SDA0</text>
<text x="95.1" y="227.3">SCL0</text>
<text x="133.2" y="222.3">BUTTON3</text>
<text x="133.2" y="227.3">BUTTON5</text>
<text x="133.2" y="224.8">BUTTON4</text>
<text x="186.5" y="222.3">Push Buttons in Front Plate -&gt;</text>
<text x="260.2" y="224.8">SDA0</text>
<text x="260.2" y="227.3">SCL0</text>
<text x="349.1" y="226.1">LEDS in Front Plate -&gt;</text>
<text x="80.4" y="230.4">H</text>
<text x="80.6" y="232.9">1</text>
<text x="115.6" y="231.3">U3</text>
<text x="133.2" y="229.9">BUTTON6</text>
<text x="177.9" y="233.7">MOLEX KK</text>
<text x="245.5" y="230.4">H</text>
<text x="245.7" y="232.9">1</text>
<text x="280.6" y="231.3">U4</text>
<text x="76.1" y="234.8">LJ1</text>
<text x="83.2" y="235.5">2</text>
<text x="85.7" y="238">3</text>
<text x="241.2" y="234.8">LJ2</text>
<text x="248.3" y="235.5">2</text>
<text x="250.8" y="238">3</text>
<text x="80.4" y="240.5">L</text>
<text x="110.7" y="242.7">PCA9557</text>
<text x="245.5" y="240.5">L</text>
<text x="275.8" y="242.7">PCA9557</text>
<text x="341.3" y="240.3">MOLEx KK</text>
<text x="102.7" y="255.3">GND</text>
<text x="267.8" y="255.3">GND</text>
<text x="384.5" y="287">MPSD Hamburg Germany / MKO</text>
</g>
<g font-size="1.4">
<text x="246.5" y="120.7" transform="rotate(-90 246.5 120.7)">VCC</text>
<text x="246.5" y="128.3" transform="rotate(-90 246.5 128.3)">GND</text>
</g>
</svg>
